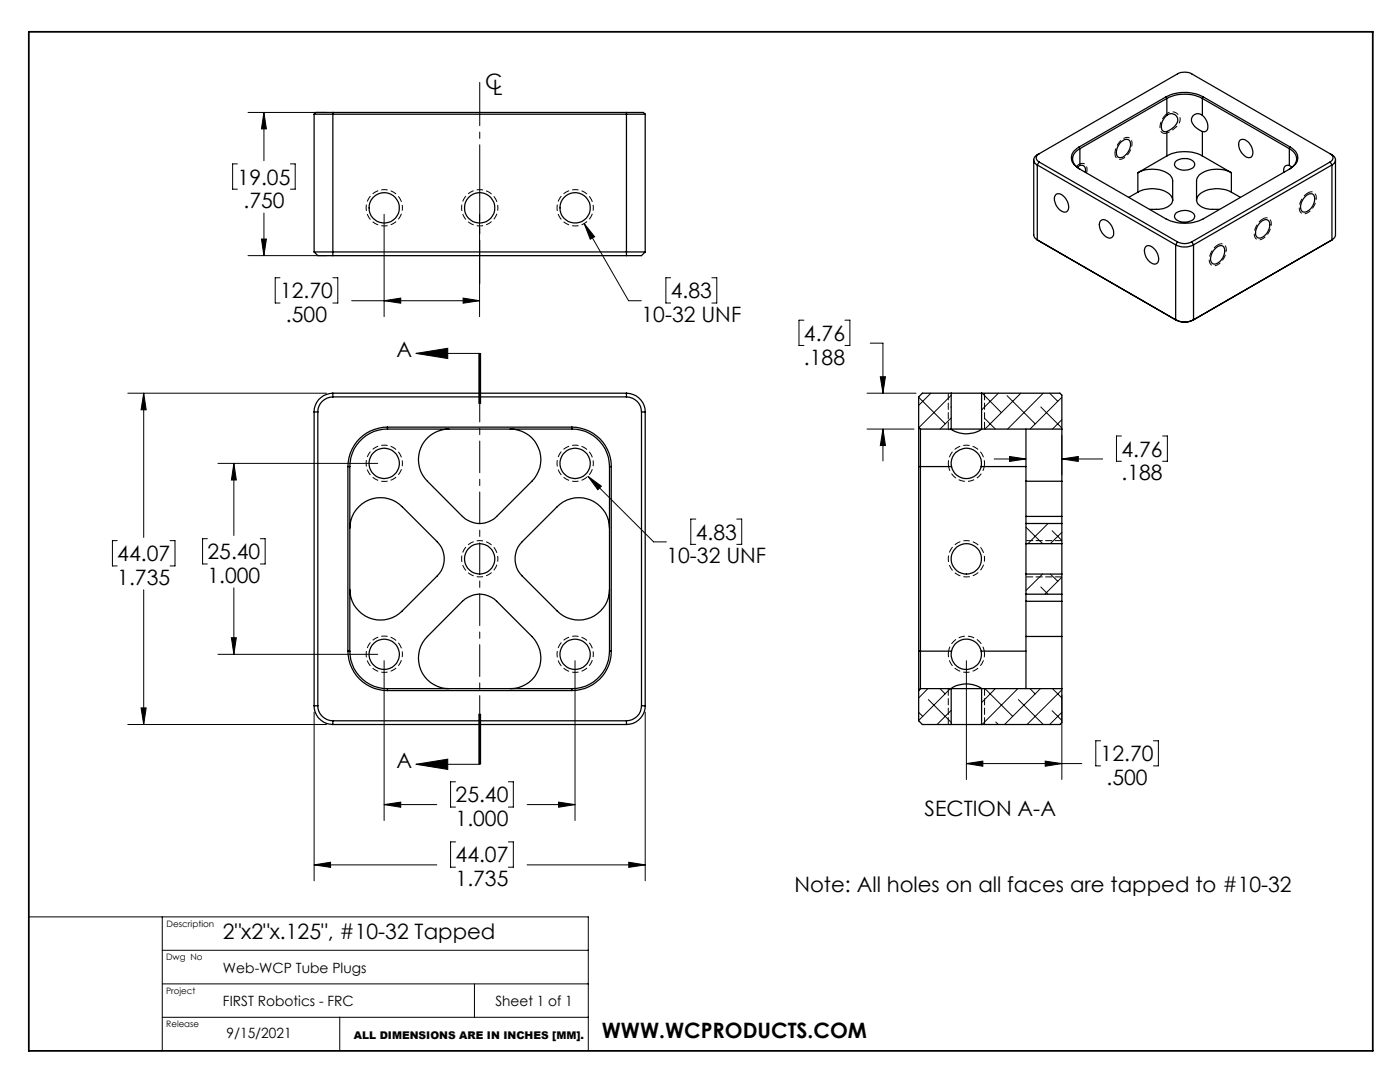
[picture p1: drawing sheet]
<svg xmlns="http://www.w3.org/2000/svg" width="279mm" height="216mm" viewBox="0 0 279 216" stroke-linecap="round" stroke-linejoin="round" font-family="sans-serif">
<path d="M232.9 26.5a4 4 0 0 0 2.6-2.7 1.62 1.62 0 0 0-2.6-1.1M80.3 41.5a3.6 3.6 0 0 0-5.3-3.2 3.6 3.6 0 0 0-.3 6.2 3.6 3.6 0 0 0 5.6-2.8v-.2M99.4 41.5a3.6 3.6 0 0 0-5.4-3.2 3.6 3.6 0 0 0-.2 6.2 3.6 3.6 0 0 0 5.6-2.8v-.2M118.4 41.5a3.6 3.6 0 0 0-5.3-3.2 3.6 3.6 0 0 0-.3 6.2 3.6 3.6 0 0 0 5.6-2.8v-.2M80.3 92.4a3.6 3.6 0 0 0-5.3-3.1 3.6 3.6 0 0 0-.3 6.2 3.6 3.6 0 0 0 5.6-2.8v-.3M118.4 92.4a3.6 3.6 0 0 0-5.3-3.1 3.6 3.6 0 0 0-.3 6.2 3.6 3.6 0 0 0 5.6-2.8v-.3M99.4 111.5a3.6 3.6 0 0 0-5.4-3.2 3.6 3.6 0 0 0-.2 6.2 3.6 3.6 0 0 0 5.6-2.7v-.3M196.5 111.5a3.6 3.6 0 0 0-5.4-3.2 3.6 3.6 0 0 0-.2 6.2 3.6 3.6 0 0 0 5.6-2.7v-.3M80.3 130.5a3.6 3.6 0 0 0-5.3-3.1 3.6 3.6 0 0 0-.3 6.2 3.6 3.6 0 0 0 5.6-2.8v-.3M118.4 130.5a3.6 3.6 0 0 0-5.3-3.1 3.6 3.6 0 0 0-.3 6.2 3.6 3.6 0 0 0 5.6-2.8v-.3" fill="none" stroke="#000" stroke-width=".2" stroke-dasharray="1.3 .6" stroke-dashoffset=".7" stroke-linecap="butt"/>
<path d="M215.3 32.8l-.4 .4M196.4 93.1a3.6 3.6 0 0 0-3.5-4.3 3.6 3.6 0 0 0-3.6 4.3M189.3 129.9a3.6 3.6 0 0 0 3.6 4.3 3.6 3.6 0 0 0 3.5-4.3" fill="none" stroke="#000" stroke-width=".2" stroke-dasharray="1.3 .6" stroke-linecap="butt"/>
<path d="M189.3 93.1a3.6 3.6 0 0 0 3.6 3 3.6 3.6 0 0 0 3.5-3M196.4 129.9a3.6 3.6 0 0 0-3.5-3 3.6 3.6 0 0 0-3.6 3" fill="none" stroke="#000" stroke-width=".2" stroke-dasharray="1.3 .6" stroke-dashoffset=".4" stroke-linecap="butt"/>
<path d="M216.9 34.2a1.1 1.1 0 0 0-.2-1.2 1.1 1.1 0 0 0-1.2-.3M222.5 30.6a1.07 1.07 0 0 0 .6 1.1 1.07 1.07 0 0 0 1.3-.2 3.3 3.3 0 0 0 1.3-3.7 1.23 1.23 0 0 0-1.9 .1 3.8 3.8 0 0 0-1.3 2.7M261 38.5a1.07 1.07 0 0 1 1.3-.1 1.07 1.07 0 0 1 .4 1.3 3.3 3.3 0 0 1-2.5 3 1.23 1.23 0 0 1-.9-1.8 3.8 3.8 0 0 1 1.7-2.4M243 48.9a1.07 1.07 0 0 1 1.3-.1 1.07 1.07 0 0 1 .4 1.2 3.3 3.3 0 0 1-2.5 3 1.23 1.23 0 0 1-.8-1.7 3.8 3.8 0 0 1 1.6-2.4M252 43.7a1.07 1.07 0 0 1 1.3-.1 1.07 1.07 0 0 1 .4 1.2 3.3 3.3 0 0 1-2.5 3.1 1.23 1.23 0 0 1-.8-1.8 3.8 3.8 0 0 1 1.6-2.4" fill="none" stroke="#000" stroke-width=".2" stroke-dasharray="1.3 .6" stroke-dashoffset=".3" stroke-linecap="butt"/>
<path d="M232.9 22.7a3.2 3.2 0 0 0-1.2 3.6l.4 .3 .8-.1" fill="none" stroke="#000" stroke-width=".2" stroke-dasharray="1.3 .6" stroke-dashoffset="-.1" stroke-linecap="butt"/>
<g fill="none" stroke="#000" stroke-width=".2">
<path d="M47.4 32.7h-1v5h1M49.5 22.4h15.7M52.7 22.4l.5 3.3h-1zM52.7 22.4v9.7M58 32.7h.9v5h-.9M49.5 51h15.7M52.2 47.7h1l-.5 3.3zM52.7 42.5v8.5M55.9 55.4h-1v5.1h1M66.4 55.4h1v5.1h-1M76.7 42.8v20.4M92.4 59.5l3.3 .5-3.3 .5z"/>
<path d="M95.7 42.8v20.4M116.6 44.6l2.1 2.6-.9 .5zM116.6 44.6l8.8 15.4h2.6M133.8 55.4h-.9v5.1h.9M142.1 55.4h1v5.1h-1M25.5 78.5h39.7M28.7 78.5l.5 3.3h-1zM28.7 78.5v28.7M70.2 60h25.5M76.7 60l3.3-.5v1zM83 70.5h12.7M83 70.5l6.4-1v2z"/>
<path d="M95.6 70.5v10M95.7 70.5v10M95.9 70.5v10M160.4 63.9h-.9v5h.9M168.6 63.9h1v5h-1M173 78.5h9.8M173.7 68.5h2.5v10M175.7 75.2h1l-.5 3.3zM183.3 79.3l5.3 5.3M185.8 78.5l-2.5 2.4M189.8 78.9l-6.4 6.4M196 78.5l3.8 3.8"/>
<path d="M199.2 78.5l-3.3 3.3M201 79l5.6 5.6M203.7 78.5l-7.1 7.1M208.2 78.5l-7.1 7.1M209.5 78.5l1.6 1.6M211.9 79.3l-6.3 6.3M43.5 92.5h31.9M46.7 92.5l.5 3.3h-1zM46.7 92.5v14.4M117.3 95l2.7 2-.7 .7zM117.3 95l13.2 13.1h2.5M173 85.6h9.4"/>
<path d="M176.2 85.6l.5 3.3h-1zM176.2 85.6v6.4M189.8 81.2v.1M189.8 83.4l-2.2 2.2M196.5 83.5l2.1 2.1M198.4 91.6h6.4M201.5 91.1l3.3 .5-3.3 .5zM207.7 81.2l4.2 4.2M211.9 91.6l3.3-.5v1zM211.9 86.9v7.9M211.9 91.6h8.2M211.9 83.7l-1.9 1.9"/>
<path d="M223.8 87h-1v5h1M232 87h1v5h-1M23.4 107.9h-1v5h1M28.7 117.7v26.9M33.9 107.9h1v5h-1M41.4 107.5h-1v5h1M46.7 117.3v13.3M52 107.5h.9v5h-.9M138.9 103.6h-1v5h1M147 103.6h1v5h-1M204.8 105.2l3.3 3.3M207.7 117.1l1.5 1.5"/>
<path d="M208.1 114.5l-3.3 3.3M209.2 104.5l-4.1 4M209.6 114.5l1.5 1.5M210 105.9l1.9 1.9M211.9 106.2l-2.3 2.3M211.9 115.2l-3.4 3.4M43.5 130.6h31.9M46.2 127.2h1l-.5 3.4zM76.7 131.8v31.9M114.8 131.8v31.9M185.2 137.4l-1.9 1.9M185.3 139.6l4.5 4.5"/>
<path d="M187.6 137.4l1 1.1M189.7 137.4l-6.4 6.4M192.9 131.8v23.7M196.6 137.4l5.5 5.5M198.6 137.4l-2.7 2.8M203.1 137.4l-7.1 7.2M203.2 139.6l5 5M205.6 137.4l1 1.1M207.6 137.4l-7.1 7.2M210 137.4l1.9 1.9M211.9 138.7v16.8M211.9 137.7l-6.9 6.9"/>
<path d="M25.5 144.6h39.7M28.2 141.3h1l-.5 3.3zM62.7 142.1v33.7M83 152.5h12.7M83 152.5l6.4-1v2zM90.9 156h-1v5h1M95.6 142.5v10M95.7 142.5v10M95.9 142.5v10zM101.5 156h.9v5h-.9M128.8 142.1v33.7M183.3 142.1l.9 .8"/>
<path d="M189.8 141.7l-2.8 2.9M192.9 152.4l3.2-.5v1zM192.9 152.4h23M198.7 144.1l.5 .5M208.6 151.9l3.3 .5-3.3 .5zM210 141.8l1.9 2M211.9 142.1l-2.4 2.5M219.6 147.8h-.9v5h.9M230.2 147.8h1v5h-1M62.7 172.6l3.3-.6v1.1zM62.7 172.6h24.5M76.7 160.5l3.3-.4v1z"/>
<path d="M76.7 160.5h10.5M90.9 168h-1v5h1M101.5 168h.9v5h-.9M105.2 172.6h23.6M105.2 160.5h9.6M111.5 160.1l3.3 .4-3.3 .6zM125.5 172l3.3 .6-3.3 .5zM5.8 183h111.6v26.7M32.4 196.3h85M32.4 189.6h85M32.4 183v26.7M94.7 196.3v6.7"/>
<path d="M32.4 203h85M67.8 203v6.7"/>
</g>
<path d="M196.5 78.4v7.2M189.3 85.6v-7.2M204.8 107.9h7.1M211.9 115.1h-7.1M196.5 137.4v7.1M189.3 144.5v-7.1" fill="none" stroke="#000" stroke-width=".2" stroke-dasharray="1.3 .6" stroke-dashoffset="-.1"/>
<path d="M215.5 32.7l-.2 .1M216.9 34.5v-.3M189.3 85.6h.1M189.3 85.7l.1 .1M196.5 85.6h.1M189.3 137.4h.1M196.5 137.4h.1" fill="none" stroke="#000" stroke-width=".2" stroke-dasharray="1.3 .6"/>
<path d="M95.7 70.5v82" fill="none" stroke="#000" stroke-width=".2" stroke-dasharray="6.3 1.3 1.3 1.3" stroke-dashoffset="2.8"/>
<path d="M95.7 16.4v40.2" fill="none" stroke="#000" stroke-width=".2" stroke-dasharray="15.2 1.3 1.3 1.3" stroke-dashoffset="6.6"/>
<path d="M5.8 6.3h268.2v203.4h-268.2z" fill="none" stroke="#000" stroke-width=".35"/>
<g fill="#000">
<path d="M83 70.5l6.4-1v2zM83 152.5l6.4-1v2z"/>
<path d="M62.7 172.6l3.3-.6v1.1zM125.5 172l3.3 .6-3.3 .5zM28.2 141.3h1l-.5 3.3zM28.7 78.5l.5 3.3h-1zM117.3 95l2 2.7 .7-.7zM76.7 160.5l3.3-.4v1zM111.5 160.1l3.3 .4-3.3 .6zM46.7 92.5l.5 3.3h-1zM46.2 127.2h1l-.5 3.4zM52.7 22.4l.5 3.3h-1zM52.2 47.7h1l-.5 3.3zM92.4 59.5l3.3 .5-3.3 .5zM76.7 60l3.3-.5v1zM116.6 44.6l1.2 3.1 .9-.5zM201.5 91.1l3.3 .5-3.3 .5zM211.9 91.6l3.3-.5v1zM176.2 85.6l.5 3.3h-1zM175.7 75.2h1l-.5 3.3zM192.9 152.4l3.2-.5v1zM208.6 151.9l3.3 .5-3.3 .5z"/>
</g>
<g fill="none" stroke="#000" stroke-width=".25">
<path d="M232.7 19.3a8.3 8.3 0 0 1 7.4 0M232.7 19.3l-17.4 10.1M232.7 19.3l.2 .3M232.9 19.6a7.8 7.8 0 0 1 7.1 0M232.9 19.6l-17.4 10.1M232.9 19.6v3.4M240 19.6l17.3 10.1M240 19.6v3.4M240.1 19.3l17.4 10.1M240.1 19.3l-.1 .3M62.7 22.8h66.1M62.7 22.8v27.5"/>
<path d="M66.4 22.4h-3.4l-.3 .4M66.4 22.4v28.6M66.4 22.4h58.6M125 22.4h3.4l.4 .4M125 22.4v28.6M128.8 22.8v27.5M206.3 31.9v15.1l.2 .4 .5 .5M207 32.9l27.6 16M207 32.9v15M207.4 30.7a.87 .87 0 0 0-.6 .8 .87 .87 0 0 0 .6 .8M207.4 30.7l27.6-16a3.1 3.1 0 0 1 2.8 0l27.7 16M207.4 30.7a1.16 1.16 0 0 0-1.1 1 1.16 1.16 0 0 0 .7 1.2"/>
<path d="M207.4 32.3l27.6 16M207.4 32.3l-.4 .6M210.8 38.8a1.94 1.94 0 0 1 2.3 1.5 1.42 1.42 0 0 1-.4 2 2.59 2.59 0 0 1-2.3-2.9zM215.3 29.4a2.21 2.21 0 0 0-1 3.4l1 .9 17.4 10a8.3 8.3 0 0 0 7.4 0l17.4-10a2.42 2.42 0 0 0 1.4-2.9l-.4-.6-1-.8M215.3 29.4l.2 .3M215.5 29.7a2.14 2.14 0 0 0-1.4 2 2.14 2.14 0 0 0 1.4 2M215.5 33l-.5 .4M215.5 33a.93 .93 0 0 1 1 .3 .93 .93 0 0 1 .1 1.1M215.5 29.7v3.3M223.6 28.5a1.31 1.31 0 0 1 1.8-.5 2.68 2.68 0 0 1-1.8 3.5 1.08 1.08 0 0 1-.7-1.7zM227.1 34.5a5.8 5.8 0 0 1 6.6 .7l.3 .9v3.8a2.61 2.61 0 0 1-2.7 1.9h-1.9M227.1 38.3a5.8 5.8 0 0 1 6.6 .8l.3 .9"/>
<path d="M227.1 34.5v3.8M227.1 38.3l-1.8 1.1M232.9 31.1a7.8 7.8 0 0 1 7.1 0M232.9 23a2.54 2.54 0 0 0-.9 3.1l.4 .2 .5-.1M232.9 23a1.29 1.29 0 0 1 1.7 0 1.29 1.29 0 0 1 .2 1.7 4.4 4.4 0 0 1-1.9 1.5M232.9 31.1l-5.8 3.4M232.9 26.2v4.9M234.6 32.2a2.98 2.98 0 0 1 3.7 .1 .99 .99 0 0 1-.9 1.5 2.32 2.32 0 0 1-3-1zM240 23a2.54 2.54 0 0 1 .8 3.1l-.4 .2-.4-.1M240 23a1.29 1.29 0 0 0-1.8 0 1.29 1.29 0 0 0-.2 1.7 4.4 4.4 0 0 0 2 1.5M240 31.1l5.7 3.4M240 26.2v4.9"/>
<path d="M245.7 34.5a5.8 5.8 0 0 0-6.6 .7l-.3 .9v3.8a2.61 2.61 0 0 0 2.7 1.9h1.9M245.7 38.3a5.8 5.8 0 0 0-6.6 .8l-.3 .9M245.7 34.5v3.8M245.7 38.3l1.8 1.1M247.4 28a1.31 1.31 0 0 1 1.9 .5 2.3 2.3 0 0 1 .4 2.9 2.02 2.02 0 0 1-2.3-1.6l-.2-1zM257.3 29.7a2.14 2.14 0 0 1 1.5 2 2.14 2.14 0 0 1-1.5 2M257.3 33l.5 .4M257.3 33a.93 .93 0 0 0-1 .3 .93 .93 0 0 0-.1 1.1M257.3 29.7v3.3M257.5 29.4l-.2 .3M260.4 39.4a1.12 1.12 0 0 1 1.9-.3 2.69 2.69 0 0 1-1.9 3.2 1.1 1.1 0 0 1-.8-1.6zM265.5 30.7a.87 .87 0 0 1 .5 .8 .87 .87 0 0 1-.5 .8"/>
<path d="M265.5 30.7a1.16 1.16 0 0 1 1 1 1.16 1.16 0 0 1-.7 1.2M265.5 32.3l-27.7 16M265.5 32.3l.3 .6M265.8 32.9l-27.6 16M265.8 32.9v15M266.5 31.9v15.1l-.2 .4-.5 .5M62.7 50.3h66.1M62.7 50.3l.7 .7h3M66.4 51h58.6M128.8 50.3l-.8 .7h-3M207 47.9l27.8 16M207 47.9l.2 .1"/>
<path d="M219.6 44.1a1.24 1.24 0 0 1 1.9 .5 2.13 2.13 0 0 1 .4 2.8 1.72 1.72 0 0 1-2.1-1.2l-.4-1.4zM228.6 49.3a1.21 1.21 0 0 1 1.8 .4 2.13 2.13 0 0 1 .5 2.9 1.72 1.72 0 0 1-2.2-1.2l-.3-1.4zM234.6 48.9a3.9 3.9 0 0 0 3.6 0M234.6 42.6a2.71 2.71 0 0 1 3.8 .3 1.19 1.19 0 0 1-1.3 1.4 2.17 2.17 0 0 1-2.7-1.1zM234.6 48.9v14.9M235 48.3a3.1 3.1 0 0 0 2.8 0M235 48.3l-.4 .6M237.8 48.3l.4 .6M238.2 48.9v14.9M242.4 49.7a1.12 1.12 0 0 1 1.9-.2 2.69 2.69 0 0 1-1.9 3.2 1.1 1.1 0 0 1-.7-1.7zM251.4 44.6a1.15 1.15 0 0 1 1.9-.3 2.58 2.58 0 0 1-2.2 3.2 1.35 1.35 0 0 1-.3-2zM265.8 47.9l-27.8 16"/>
<path d="M265.8 47.9l-.2 .1M66.4 79.2a3 3 0 0 0-3 3M66.4 78.5a3.8 3.8 0 0 0-3.7 3.7M66.4 78.5v.7M66.4 79.2h58.6M66.4 78.5h58.6M125 79.2a3 3 0 0 1 3 3M125 78.5a3.8 3.8 0 0 1 3.8 3.7M125 78.5v.7M189.8 78.5h6.1M189.8 78.5h-5.7l-.8 .7v6M189.8 78.5v7.1"/>
<path d="M195.9 78.5h15.6l.4 .3v6.8M195.9 78.5v7.1M234.6 63.8a3.9 3.9 0 0 0 3.6 0M234.6 63.8l.2 .1M234.8 63.9a3.8 3.8 0 0 0 3.2 0M238.2 63.8l-.2 .1M62.7 82.2h.7M62.7 82.2v58.6M63.4 82.2v58.6M69.4 93.1v36.8M69.4 93.1h.4M69.8 93.1v36.8"/>
<path d="M77.3 85.2a7.9 7.9 0 0 0-7.9 7.9M77.3 85.6a7.5 7.5 0 0 0-7.5 7.5M77.3 85.2h36.8M77.3 85.6h36.8M77.3 85.2v.4M89.6 85.6a6.1 6.1 0 0 0-5.6 3.8 6.1 6.1 0 0 0 1.3 6.6l7 7a4.8 4.8 0 0 0 6.8 0l7.1-7a6.1 6.1 0 0 0 1.2-6.6 6.1 6.1 0 0 0-5.6-3.8M114.1 85.2a7.8 7.8 0 0 1 7.9 7.9M114.1 85.6a7.5 7.5 0 0 1 7.5 7.5M114.1 85.2v.4M121.6 93.1v36.8M121.6 93.1h.4M122 93.1v36.8"/>
<path d="M128 82.2h.8M128 82.2v58.6M128.8 82.2v58.6M183.3 85.2v7.9M183.3 93.1h6.6M183.3 85.2l.4 .4M183.3 93.1v36.8M183.7 85.6v51.8M183.7 85.6h6.1M189.8 85.6h6.1M189.8 85.6a5.3 5.3 0 0 0 6.1 0M189.9 93.1a3 3 0 0 1 3-3.7 3 3 0 0 1 2.9 3.7"/>
<path d="M189.9 93.1a3 3 0 0 0 3 2.4 3 3 0 0 0 2.9-2.4M195.8 93.1h9M195.9 85.6h16M204.8 85.6v10.4M204.8 96v7M204.8 96h7.1M211.9 85.6v10.4M211.9 96v7M69.8 105.4a6.1 6.1 0 0 1 3.8-5.6 6.1 6.1 0 0 1 6.7 1.3l6.9 7a4.8 4.8 0 0 1 0 6.8l-6.9 7a6.1 6.1 0 0 1-6.7 1.4 6.1 6.1 0 0 1-3.8-5.7M121.6 105.4a6.1 6.1 0 0 0-3.7-5.6 6.1 6.1 0 0 0-6.7 1.3l-7 7a4.8 4.8 0 0 0 0 6.8l7 7a6.1 6.1 0 0 0 6.7 1.4 6.1 6.1 0 0 0 3.7-5.7M204.8 108.5v6M204.8 118.6v1.4"/>
<path d="M204.8 103v1.5M204.8 104.5h7.1M204.8 108.5h7.1M204.8 104.5v4M204.8 114.5v4.1M204.8 120v7M204.8 118.6h7.1M204.8 114.5h7.1M204.8 120h7.1M204.8 103h7.1M211.9 108.5v6M211.9 118.6v1.4"/>
<path d="M211.9 103v1.5M211.9 104.5v4M211.9 114.5v4.1M211.9 120v7M69.4 129.9a7.9 7.9 0 0 0 7.9 7.9M69.4 129.9h.4M69.8 129.9a7.5 7.5 0 0 0 7.5 7.5M77.3 137.8h36.8M77.3 137.4v.4M77.3 137.4h36.8M89.6 137.4a6.1 6.1 0 0 1-5.6-3.8 6.1 6.1 0 0 1 1.3-6.6l7-7a4.8 4.8 0 0 1 6.8 0l7.1 7a6.1 6.1 0 0 1 1.2 6.6 6.1 6.1 0 0 1-5.6 3.8M114.1 137.4v.4"/>
<path d="M121.6 129.9a7.5 7.5 0 0 1-7.5 7.5M121.6 129.9h.4M122 129.9a7.8 7.8 0 0 1-7.9 7.9M183.3 129.9v7.9M183.3 137.8v6l.8 .8h5.7M183.3 129.9h6.6M183.7 137.4h6.1M183.7 137.4l-.4 .4M189.8 137.4h6.1M189.8 137.4a5.3 5.3 0 0 1 6.1 0M189.8 137.4v7.2M189.9 129.9a3 3 0 0 0 3 3.7 3 3 0 0 0 2.9-3.7"/>
<path d="M189.9 129.9a3 3 0 0 1 3-2.4 3 3 0 0 1 2.9 2.4M195.8 129.9h9M195.9 137.4h16M195.9 137.4v7.2M204.8 127v10.4M204.8 127h7.1M211.9 127v10.4M211.9 137.4v6.8l-.4 .4h-15.6M62.7 140.8a3.7 3.7 0 0 0 3.7 3.8M62.7 140.8h.7M63.4 140.8a3 3 0 0 0 3 3M66.4 144.6h58.6"/>
<path d="M66.4 143.8v.8M66.4 143.8h58.6M125 143.8v.8M128 140.8a3 3 0 0 1-3 3M128 140.8h.8M128.8 140.8a3.8 3.8 0 0 1-3.8 3.8M189.8 144.6h6.1"/>
<circle cx="76.7" cy="41.5" r="3"/>
<circle cx="95.7" cy="41.5" r="3"/>
<circle cx="114.8" cy="41.5" r="3"/>
<circle cx="76.7" cy="92.5" r="3"/>
<circle cx="114.8" cy="92.5" r="3"/>
<circle cx="95.7" cy="111.5" r="3"/>
<circle cx="192.8" cy="111.5" r="3"/>
<circle cx="76.7" cy="130.6" r="3"/>
<circle cx="114.8" cy="130.6" r="3"/>
</g>
<g font-size="4.2">
<text x="96.8" y="17.8">C</text>
<text x="98.4" y="19">L</text>
<text x="47.4" y="36.8">19.05</text>
<text x="48.6" y="41.6">.750</text>
<text x="55.9" y="59.5">12.70</text>
<text x="133.9" y="59.5">4.83</text>
<text x="57.1" y="64.3">.500</text>
<text x="128" y="64.3">10-32 UNF</text>
<text x="79.1" y="71.3">A</text>
<text x="160.5" y="68">4.76</text>
<text x="160.5" y="72.7">.188</text>
<text x="223.8" y="91.1">4.76</text>
<text x="223.8" y="95.9">.188</text>
<text x="138.9" y="107.7">4.83</text>
<text x="23.4" y="112">44.07</text>
<text x="41.4" y="111.6">25.40</text>
<text x="133" y="112.4">10-32 UNF</text>
<text x="23.4" y="116.7">1.735</text>
<text x="41.4" y="116.4">1.000</text>
<text x="79.1" y="153.3">A</text>
<text x="219.7" y="151.9">12.70</text>
<text x="90.9" y="160.1">25.40</text>
<text x="220.8" y="156.7">.500</text>
<text x="90.9" y="164.8">1.000</text>
<text x="184.5" y="162.9">SECTION A-A</text>
<text x="90.9" y="172.1">44.07</text>
<text x="90.9" y="176.8">1.735</text>
<text x="158.5" y="178.1">Note: All holes on all faces are tapped to #10-32</text>
<text x="44.5" y="187.3">2&quot;x2&quot;x.125&quot;, #10-32 Tapped</text>
<text x="120.1" y="207.1">WWW.WCPRODUCTS.COM</text>
</g>
<g font-size="2.8">
<text x="44.5" y="194.1">Web-WCP Tube Plugs</text>
<text x="44.5" y="200.7">FIRST Robotics - FRC</text>
<text x="98.9" y="200.7">Sheet 1 of 1</text>
<text x="45.2" y="207.1">9/15/2021</text>
</g>
<text font-size="2.1" x="70.6" y="207.2">ALL DIMENSIONS ARE IN INCHES [MM].</text>
<g font-size="1.8">
<text x="33.2" y="185">Description</text>
<text x="33.2" y="191.5">Dwg No</text>
<text x="33.2" y="198.4">Project</text>
<text x="33.2" y="204.9">Release</text>
</g>
</svg>
